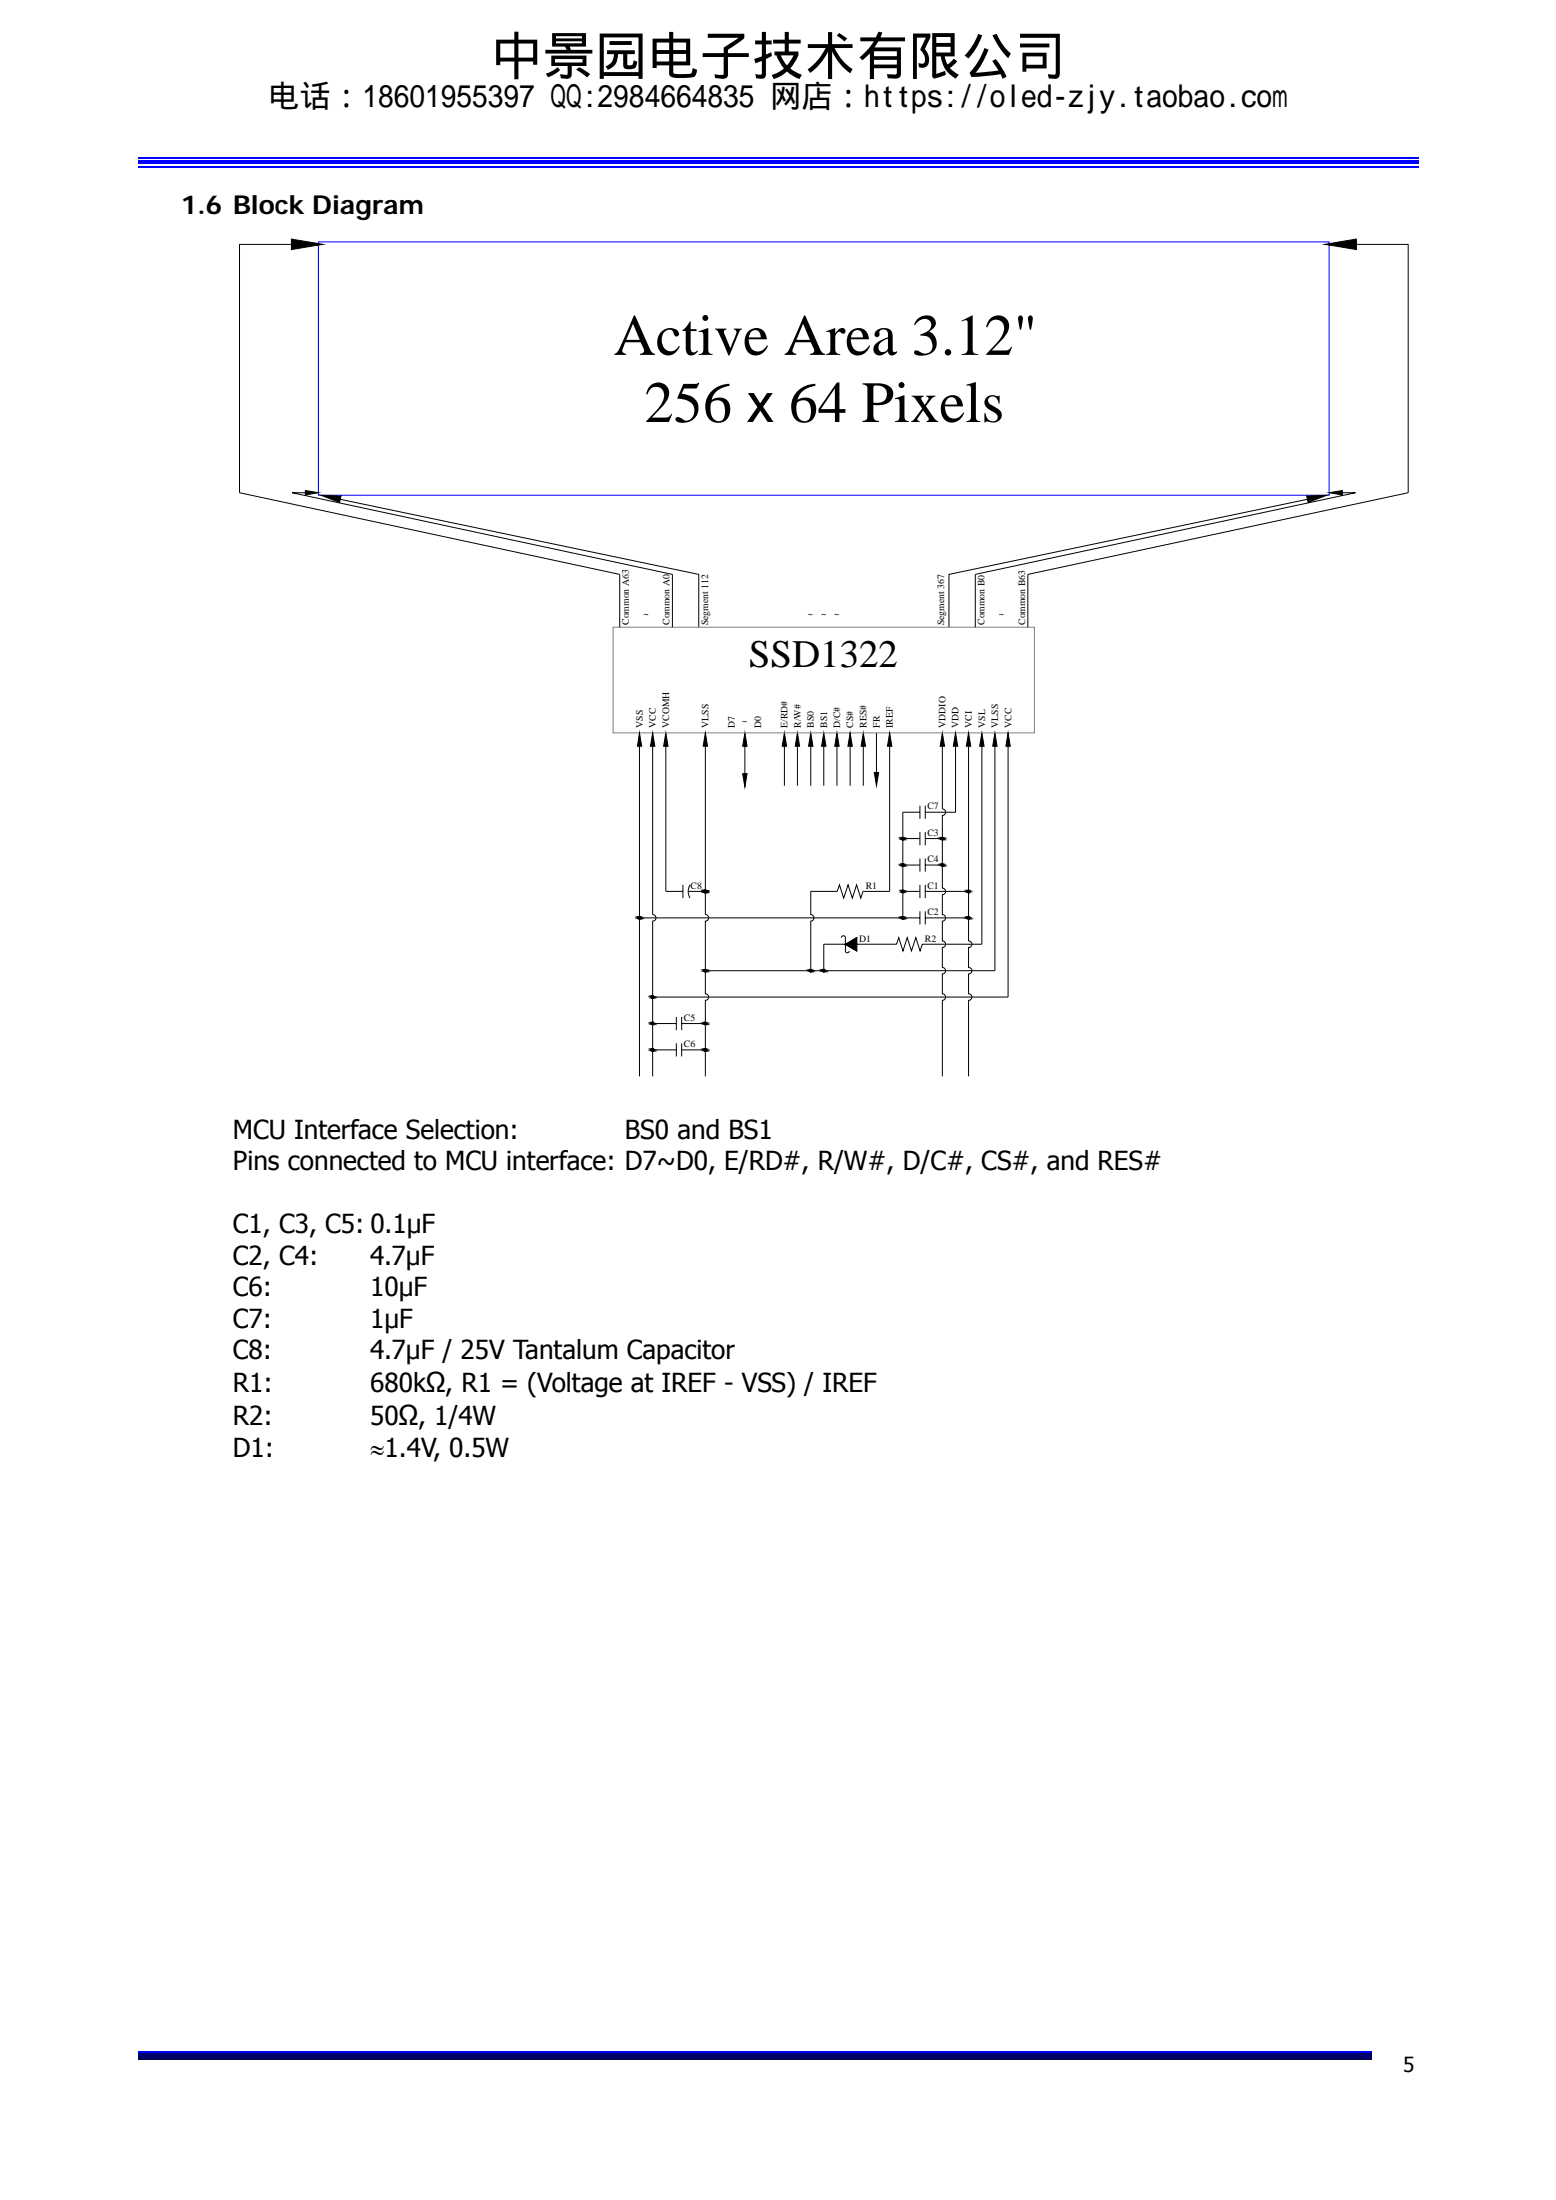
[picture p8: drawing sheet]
<svg xmlns="http://www.w3.org/2000/svg" width="210mm" height="297mm" viewBox="0 0 210 297" stroke-linecap="round" stroke-linejoin="round" font-family="sans-serif">
<path d="M18.6 22.6h172.8" fill="none" stroke="#00f" stroke-width=".25"/>
<path d="M18.6 21.7h172.8v.5h-172.8z" fill="#00f"/>
<path d="M18.6 21.3h172.8M18.6 277h166.5" fill="none" stroke="#00f" stroke-width=".25"/>
<path d="M18.6 277.2h166.5v.7h-166.5z" fill="#00006b"/>
<path d="M18.6 278.1h166.5" fill="none" stroke="#005" stroke-width=".25"/>
<g fill="#000">
<path d="M39.4 32.4l3.6 .6-3.6 .6zM39.3 32.3h.1v.1h-.1zM39.3 33.6l.1 .1h-.1zM43 32.9l.6 .1-.6 .1zM178.8 33l.6-.1v.2zM179.4 33l3.5-.6v1.2zM182.9 32.3h.1v.1h-.1zM182.9 33.6h.1v.1zM41.2 66.2l1.8 .3-1.8 .3zM43.3 66.9l2.7 .1-.2 .8zM176.3 67l2.7-.1-2.5 .9zM179.4 66.5l1.7-.3v.6z"/>
<path d="M86.3 99l.3 1.8h-.6zM88.1 99l.3 1.8h-.6zM89.9 99l.2 1.8h-.5zM95.2 99l.3 1.8h-.6zM100.2 104.5h.6l-.3 1.8zM100.5 99l.3 1.8h-.6zM105.9 99l.3 1.8h-.6zM107.6 99l.3 1.8h-.6zM109.4 99l.3 1.8h-.6zM111.2 99l.3 1.8h-.6zM112.9 99l.3 1.8h-.6zM114.7 99l.3 1.8h-.6z"/>
<path d="M116.5 99l.3 1.8h-.6zM118 104.3h.6l-.3 1.8zM120.1 99l.3 1.8h-.6zM121.6 113.2l.4 .1h-.3zM121.6 113.2h.4v.1zM121.6 116.8l.4 .1h-.3zM121.6 116.8h.4v.1zM121.7 113.1l.3 .1h-.4zM121.7 113.1h.3v.1zM121.7 113.3l.2 .1zM121.7 113.3h.3zM121.7 116.7l.3 .1h-.4z"/>
<path d="M121.7 116.7h.3v.1zM121.7 116.9h.2zM121.7 116.9h.3zM121.8 113.1h.2h-.3zM121.8 113.1h.2zM121.8 113.4h.1zM121.8 116.6l.2 .1h-.3zM121.8 116.6l.2 .1zM121.8 116.9h.1zM121.8 113.1h.1zM121.8 116.6h.1zM127.2 99l.3 1.8h-.6z"/>
<path d="M127 116.8l.3 .1h-.3zM127 116.8h.3v.1zM127 113.2l.3 .1h-.3zM127 113.2h.3v.1zM127 116.7l.3 .1h-.3zM127 116.7h.3v.1zM127 116.9h.3zM127 113.1l.3 .1h-.3zM127 113.1h.3v.1zM127 113.3l.3 .1zM127 113.3h.3zM127.1 116.6l.2 .1h-.3z"/>
<path d="M127.1 116.6l.2 .1zM127.1 116.9h.2zM127 113.1h.3zM127.1 113.1h.2zM127.1 113.4h.2zM127.1 116.6h.2zM128.9 99l.3 1.8h-.5zM130.7 99l.3 1.8h-.6zM132.5 99l.3 1.8h-.6zM134.3 99l.3 1.8h-.6zM136 99l.3 1.8h-.6zM86.1 123.9l.4 .1h-.4z"/>
<path d="M86.1 123.9h.4v.1zM86.1 123.8l.4 .1h-.4zM86.1 123.8h.4v.1zM86.1 124l.3 .1zM86.1 124h.4zM86.2 123.8h.3h-.4zM86.2 123.8h.3zM86.2 124.1h.2zM86.2 123.8h.2zM87.9 134.6l.3 .1h-.3zM87.9 134.6h.4l-.1 .1zM87.9 138.2l.3 .1h-.3z"/>
<path d="M87.9 138.2h.4l-.1 .1zM87.9 134.5l.4 .1h-.4zM87.9 134.5h.3l.1 .1zM87.9 134.7l.3 .1zM87.9 134.7h.3v.1zM87.9 138.1l.4 .1h-.4zM87.9 138.1h.3l.1 .1zM87.9 138.3h.3zM87.9 134.5h.3zM88 134.5h.2zM88 134.8h.2zM88 138l.2 .1h-.3z"/>
<path d="M88 138l.2 .1zM88 138.3h.2zM88 138h.2zM95 120.4h.3zM95 120.4h.4zM95 131.1h.3h-.3zM95 131.1h.4h-.1zM95 138.2l.3 .1h-.3zM95 138.2h.4l-.1 .1zM95 120.3l.4 .1h-.4zM95 120.3h.3l.1 .1zM95 120.4l.3 .1z"/>
<path d="M95 120.4h.3v.1zM95 131l.4 .1h-.4zM95 131h.3l.1 .1zM95 131.1l.3 .1zM95 131.1h.3zM95 138.1l.4 .1h-.4zM95 138.1h.3l.1 .1zM95 138.3h.3zM95.1 120.2l.2 .1h-.3zM95.1 120.2l.2 .1zM95.1 120.5h.2zM95.1 130.9l.2 .1h-.3z"/>
<path d="M95.1 130.9l.2 .1zM95.1 131.2h.2zM95.1 138l.2 .1h-.3zM95.1 138l.2 .1zM95.1 138.3h.2zM95.1 120.2h.2zM95.1 130.9h.2zM95.1 138h.2zM109.2 131.1h.4h-.4zM109.2 131.1h.4zM109.2 131l.4 .1h-.4zM109.2 131h.4v.1z"/>
<path d="M109.2 131.1l.3 .1zM109.3 130.9l.3 .1h-.4zM109.3 130.9l.3 .1zM109.3 131.2h.2zM109.3 130.9h.2zM111 131.1h.3h-.3zM111 131.1h.4h-.1zM111 131l.4 .1h-.4zM111 131h.3l.1 .1zM111 131.1l.3 .1zM111 131.1h.3zM111.1 130.9l.2 .1h-.3z"/>
<path d="M111.1 130.9l.2 .1zM111.1 131.2h.2zM111.1 130.9h.2zM114.1 127.5h1.5v.9zM114.1 127.5l1.5-.9v.9zM121.6 120.4h.4zM121.6 123.9l.4 .1h-.3zM121.6 123.9h.4v.1zM121.7 120.3l.3 .1h-.4zM121.7 120.3h.3v.1zM121.7 120.4l.2 .1zM121.7 120.4h.3l-.1 .1z"/>
<path d="M121.7 123.8l.3 .1h-.4zM121.7 123.8h.3v.1zM121.7 124l.2 .1zM121.7 124h.3zM121.8 120.2l.2 .1h-.3zM121.8 120.2l.2 .1zM121.8 120.5h.1zM121.8 123.8h.2h-.3zM121.8 123.8h.2zM121.8 124.1h.1zM121.8 120.2h.1zM121.8 123.8h.1z"/>
<path d="M130.5 123.9l.4 .1h-.3zM130.5 123.9h.4v.1zM130.5 120.4h.4zM130.6 123.8l.3 .1h-.4zM130.6 123.8h.3v.1zM130.6 124l.2 .1zM130.6 124h.3zM130.6 120.3l.3 .1h-.4zM130.6 120.3h.3v.1zM130.6 120.4l.2 .1zM130.6 120.4h.3l-.1 .1zM130.6 123.8h.3h-.3z"/>
<path d="M130.6 123.8h.3zM130.6 124.1h.2zM130.6 120.3h.3zM130.6 120.2l.3 .1zM130.6 120.5h.2zM130.6 123.8h.2zM130.6 120.2h.2zM87.9 141.8l.3 .1h-.3zM87.9 141.8h.4l-.1 .1zM87.9 141.7l.4 .1h-.4zM87.9 141.7h.3l.1 .1zM87.9 141.9h.3z"/>
<path d="M87.9 141.7h.3zM88 141.6l.2 .1zM88 141.9h.2zM88 141.6h.2zM95 141.8l.3 .1h-.3zM95 141.8h.4l-.1 .1zM95 141.7l.4 .1h-.4zM95 141.7h.3l.1 .1zM95 141.9h.3zM95.1 141.6l.2 .1h-.3zM95.1 141.6l.2 .1zM95.1 141.9h.2z"/>
<path d="M95.1 141.6h.2z"/>
<path d="M39.4 33.5l3.6-.6v.2l-3.6 .6z" fill-rule="evenodd"/>
<path d="M39.3 32.4h.2v1.2h-.2z" fill-rule="evenodd"/>
<path d="M39.4 32.3l3.6 .6v.2l-3.6-.6z" fill-rule="evenodd"/>
<path d="M179.4 32.9l3.5-.6v.2l-3.5 .6z" fill-rule="evenodd"/>
<path d="M179.4 32.9l3.5 .6v.2l-3.5-.6z" fill-rule="evenodd"/>
<path d="M182.8 32.4h.2v1.2h-.2z" fill-rule="evenodd"/>
</g>
<g fill="none" stroke="#000" stroke-width=".13">
<path d="M39.3 32.4h.2v1.2h-.2zM39.3 33.6v.1h.1M39.4 33.5l3.6-.6v.2l-3.6 .6zM39.4 33h-7.1v33.5l51.3 11.1v7.1M39.4 32.3l3.6 .6v.2l-3.6-.6zM39.4 32.3h-.1v.1M43 32.9l.6 .1-.6 .1M179.4 32.9l3.5-.6v.2l-3.5 .6zM179.4 32.9l-.6 .1 .6 .1M179.4 32.9l3.5 .6v.2l-3.5-.6zM182.8 32.4h.2v1.2h-.2zM182.9 32.3h.1v.1"/>
<path d="M182.9 33h7.1v33.5l-51.3 11.1v7.1M183 33.6v.1h-.1M41.2 66.2l1.8 .3-1.8 .3zM41.2 66.5h-1.8l51.3 11.1v7.1M43.3 66.9l2.7 .1-.2 .8zM45.9 67.4l48.4 10.2v7.1M176.3 67l2.7-.1-2.5 .9zM176.4 67.4l-48.3 10.2v7.1M179.4 66.5l1.7-.3v.6zM181.1 66.5h1.8l-51.3 11.1v7.1M86.3 99l.3 1.8h-.6zM88.1 99l.3 1.8h-.6z"/>
<path d="M89.9 99l.2 1.8h-.5zM95.2 99l.3 1.8h-.6zM100.5 99l.3 1.8h-.6zM105.9 99l.3 1.8h-.6zM107.6 99l.3 1.8h-.6zM109.4 99l.3 1.8h-.6zM111.2 99l.3 1.8h-.6zM112.9 99l.3 1.8h-.6zM114.7 99l.3 1.8h-.6zM116.5 99l.3 1.8h-.6zM118.3 99v5.3M120.1 99l.3 1.8h-.6z"/>
<path d="M127.2 99l.3 1.8h-.6zM128.9 99l.3 1.8h-.5zM130.7 99l.3 1.8h-.6zM132.5 99l.3 1.8h-.6zM134.3 99l.3 1.8h-.6zM136 99l.3 1.8h-.6zM86.3 100.8v44.5M88.1 100.8v22.7a.44 .44 0 0 1 .4 .4 .44 .44 0 0 1-.4 .5v20.9M89.9 100.8v19.6h2.3M92.2 119.5v1.8M93.1 119.5a1.78 1.78 0 0 0 0 1.8M95.2 100.8v22.7a.44 .44 0 0 1 .4 .4 .44 .44 0 0 1-.4 .5v9.8a.44 .44 0 0 1 .4 .4 .44 .44 0 0 1-.4 .5v10.2"/>
<path d="M100.2 104.5h.6l-.3 1.8zM100.5 100.8v5.3M105.9 100.8v5.3M107.6 100.8v5.3M109.4 100.8v5.3M111.2 100.8v5.3M112.9 100.8v5.3M114.7 100.8v5.3M116.5 100.8v5.3M118 104.3h.6l-.3 1.8zM120.1 100.8v19.6h-3.6l-.3 .9-.6-1.8-.6 1.8-.6-1.8-.5 1.8-.6-1.8-.3 .9h-3.6v3.1a.45 .45 0 0 1 .4 .4 .45 .45 0 0 1-.4 .5v6.7M121.6 113.2l.4 .1h-.3z"/>
<path d="M121.6 113.2h.4v.1zM121.6 116.8l.4 .1h-.3zM121.6 116.8h.4v.1zM121.7 113.1l.3 .1h-.4zM121.7 113.1h.3v.1zM121.7 113.3l.2 .1zM121.7 113.3h.3zM121.7 116.7l.3 .1h-.4zM121.7 116.7h.3v.1zM121.7 116.9h.2zM121.7 116.9h.3zM121.8 113.1h.1z"/>
<path d="M121.8 113.1h.2h-.3zM121.8 113.1h.2zM121.8 113.4h.1zM121.8 116.6h.1zM121.8 116.6l.2 .1h-.3zM121.8 116.6l.2 .1zM121.8 116.9h.1zM121.8 116.8h2.3M121.8 113.2h2.3M124.1 108.8v1.8M124.1 112.3v1.8M124.1 115.9v1.8"/>
<path d="M124.1 119.5v1.8M124.1 109.7h-2.3v14.2M124.9 108.8v1.8M124.9 112.3v1.8M124.9 115.9v1.8M124.9 119.5v1.8M124.9 116.8h2.3M124.9 113.2h2.3M127 116.8l.3 .1h-.3zM127 116.8h.3v.1zM127 113.2l.3 .1h-.3zM127 113.2h.3v.1z"/>
<path d="M127 116.7l.3 .1h-.3zM127 116.7h.3v.1zM127 116.9h.3zM127 113.1h.3zM127 113.1l.3 .1h-.3zM127 113.1h.3v.1zM127 113.3l.3 .1zM127 113.3h.3zM127.1 116.6h.2zM127.1 116.6l.2 .1h-.3zM127.1 116.6l.2 .1zM127.1 116.9h.2z"/>
<path d="M127.1 113.1h.2zM127.1 113.4h.2zM127.2 100.8v8.4l.2 .1 .2 .2v.3l-.2 .2-.2 .1v9.8l.2 .1 .2 .2v.3l-.2 .2-.2 .1v2.7l.2 .1 .2 .2v.2l-.2 .3-.2 .1v2.6l.2 .1 .2 .3v.2l-.2 .2-.2 .1v2.7l.3 .1 .1 .2v.3l-.1 .2-.3 .1v2.7l.2 .1 .2 .2v.3l-.2 .2-.2 .1v10.2M128.9 100.8v8.9h-4M130.7 100.8v26.2a.44 .44 0 0 1 .5 .5 .44 .44 0 0 1-.5 .4v2.7l.3 .1 .1 .2v.3l-.1 .2-.3 .1v2.7a.44 .44 0 0 1 .5 .4 .44 .44 0 0 1-.5 .5v10.2M132.5 100.8v26.7h-8l-.3 .9-.6-1.8-.6 1.8-.6-1.8-.5 1.8-.6-1.8-.3 .9h-9.8v3.6M134.3 100.8v30.3h-39.1M136 100.8v33.8h-47.9M86.1 123.9l.4 .1h-.4zM86.1 123.9h.4v.1zM86.1 123.8l.4 .1h-.4zM86.1 123.8h.4v.1z"/>
<path d="M86.1 124l.3 .1zM86.1 124h.4zM86.2 123.8h.2zM86.2 123.8h.3h-.4zM86.2 123.8h.3zM86.2 124.1h.2zM86.3 123.9h37.8M87.9 134.6l.3 .1h-.3zM87.9 134.6h.4l-.1 .1zM87.9 138.2l.3 .1h-.3zM87.9 138.2h.4l-.1 .1zM87.9 134.5h.3z"/>
<path d="M87.9 134.5l.4 .1h-.4zM87.9 134.5h.3l.1 .1zM87.9 134.7l.3 .1zM87.9 134.7h.3v.1zM87.9 138.1l.4 .1h-.4zM87.9 138.1h.3l.1 .1zM87.9 138.3h.3zM88 134.5h.2zM88 134.8h.2zM88 138h.2zM88 138l.2 .1h-.3zM88 138l.2 .1z"/>
<path d="M88 138.3h.2zM88.1 138.2h3.2M91.3 137.3v1.8M92 138.2h3.2M92 137.3v1.8M92.9 120.4h2.3M95 120.4h.3zM95 120.4h.4zM95 131.1h.3h-.3zM95 131.1h.4h-.1zM95 138.2l.3 .1h-.3zM95 138.2h.4l-.1 .1z"/>
<path d="M95 120.3l.4 .1h-.4zM95 120.3h.3l.1 .1zM95 120.4l.3 .1zM95 120.4h.3v.1zM95 131l.4 .1h-.4zM95 131h.3l.1 .1zM95 131.1l.3 .1zM95 131.1h.3zM95 138.1l.4 .1h-.4zM95 138.1h.3l.1 .1zM95 138.3h.3zM95.1 120.2h.2z"/>
<path d="M95.1 120.2l.2 .1h-.3zM95.1 120.2l.2 .1zM95.1 120.5h.2zM95.1 130.9h.2zM95.1 130.9l.2 .1h-.3zM95.1 130.9l.2 .1zM95.1 131.2h.2zM95.1 138h.2zM95.1 138l.2 .1h-.3zM95.1 138l.2 .1zM95.1 138.3h.2zM109.2 131.1h.4h-.4z"/>
<path d="M109.2 131.1h.4zM109.2 131l.4 .1h-.4zM109.2 131h.4v.1zM109.2 131.1l.3 .1zM109.3 130.9h.2zM109.3 130.9l.3 .1h-.4zM109.3 130.9l.3 .1zM109.3 131.2h.2zM111 131.1h.3h-.3zM111 131.1h.4h-.1zM111 131l.4 .1h-.4zM111 131h.3l.1 .1z"/>
<path d="M111 131.1l.3 .1zM111 131.1h.3zM111.1 130.9h.2zM111.1 130.9l.2 .1h-.3zM111.1 130.9l.2 .1zM111.1 131.2h.2zM113.5 126.6a.28 .28 0 0 1 .3-.3 .28 .28 0 0 1 .3 .3v1.8a.26 .26 0 0 0 .3 .3 .26 .26 0 0 0 .2-.3M114.1 127.5l1.5-.9v1.8zM114.1 127.5l1.5-.9v.9zM114.1 127.5h1.5v.9zM121.6 120.4h.4zM121.6 123.9l.4 .1h-.3z"/>
<path d="M121.6 123.9h.4v.1zM121.7 120.3l.3 .1h-.4zM121.7 120.3h.3v.1zM121.7 120.4l.2 .1zM121.7 120.4h.3l-.1 .1zM121.7 123.8l.3 .1h-.4zM121.7 123.8h.3v.1zM121.7 124l.2 .1zM121.7 124h.3zM121.8 120.2h.1zM121.8 120.2l.2 .1h-.3zM121.8 120.2l.2 .1z"/>
<path d="M121.8 120.5h.1zM121.8 123.8h.1zM121.8 123.8h.2h-.3zM121.8 123.8h.2zM121.8 124.1h.1zM121.8 120.4h2.3M124.1 123v1.8M124.9 120.4h5.8M124.9 123v1.8M124.9 123.9h5.8M130.5 123.9l.4 .1h-.3zM130.5 123.9h.4v.1z"/>
<path d="M130.5 120.4h.4zM130.6 123.8l.3 .1h-.4zM130.6 123.8h.3v.1zM130.6 124l.2 .1zM130.6 124h.3zM130.6 120.3h.3zM130.6 120.3l.3 .1h-.4zM130.6 120.3h.3v.1zM130.6 120.4l.2 .1zM130.6 120.4h.3l-.1 .1zM130.6 123.8h.2zM130.6 123.8h.3h-.3z"/>
<path d="M130.6 123.8h.3zM130.6 124.1h.2zM130.6 120.2h.2zM130.6 120.2l.3 .1zM130.6 120.5h.2zM87.9 141.8l.3 .1h-.3zM87.9 141.8h.4l-.1 .1zM87.9 141.7h.3zM87.9 141.7l.4 .1h-.4zM87.9 141.7h.3l.1 .1zM87.9 141.9h.3zM88 141.6h.2z"/>
<path d="M88 141.6l.2 .1zM88 141.9h.2zM88.1 141.8h3.2M91.3 140.9v1.7M92 140.9v1.7M92 141.8h3.2M95 141.8l.3 .1h-.3zM95 141.8h.4l-.1 .1zM95 141.7l.4 .1h-.4zM95 141.7h.3l.1 .1zM95 141.9h.3zM95.1 141.6h.2z"/>
<path d="M95.1 141.6l.2 .1h-.3zM95.1 141.6l.2 .1zM95.1 141.9h.2z"/>
</g>
<path d="M43 32.7h136.4v34.2h-136.4z" fill="none" stroke="#00f" stroke-width=".13"/>
<path d="M82.7 84.7h56.9v14.3h-56.9z" fill="none" stroke="#808080" stroke-width=".13"/>
<g font-size="7.9">
<text x="82.8" y="47.9">Active Area 3.12&quot;</text>
<text x="87" y="57">256 x 64 Pixels</text>
</g>
<text font-size="7.1" x="66.2" y="10">中景园电子技术有限公司</text>
<text font-size="5.3" x="101.1" y="90">SSD1322</text>
<text font-size="4.2" x="36.2" y="14.4">电话：18601955397 QQ:2984664835 网店：https://oled-zjy.taobao.com</text>
<g font-size="3.5">
<text x="24.4" y="28.9">1.6 Block Diagram</text>
<text x="31.4" y="153.7">MCU Interface Selection:</text>
<text x="84.3" y="153.7">BS0 and BS1</text>
<text x="31.4" y="158">Pins connected to MCU interface: D7~D0, E/RD#, R/W#, D/C#, CS#, and RES#</text>
<text x="31.4" y="166.5">C1, C3, C5: 0.1μF</text>
<text x="31.4" y="170.8">C2, C4:</text>
<text x="50" y="170.8">4.7μF</text>
<text x="31.4" y="175">C6:</text>
<text x="31.4" y="179.3">C7:</text>
<text x="50" y="175">10μF</text>
<text x="50" y="179.3">1μF</text>
<text x="31.4" y="183.5">C8:</text>
<text x="50" y="183.5">4.7μF / 25V Tantalum Capacitor</text>
<text x="31.4" y="188">R1:</text>
<text x="49.9" y="188">680kΩ, R1 = (Voltage at IREF - VSS) / IREF</text>
<text x="31.4" y="192.4">R2:</text>
<text x="31.4" y="196.8">D1:</text>
<text x="50" y="192.4">50Ω, 1/4W</text>
<text x="50" y="196.8">≈1.4V, 0.5W</text>
</g>
<text font-size="2.8" x="189.4" y="279.7">5</text>
<g font-size="1.3">
<text x="86.8" y="83.4">~</text>
<text x="109" y="83.4">~</text>
<text x="110.8" y="83.4">~</text>
<text x="112.6" y="83.4">~</text>
<text x="134.8" y="83.4">~</text>
<text x="84.9" y="84.4" transform="rotate(-90 84.9 84.4)">Common A63</text>
<text x="90.4" y="84.4" transform="rotate(-90 90.4 84.4)">Common A0</text>
<text x="95.5" y="84.4" transform="rotate(-90 95.5 84.4)">Segment 112</text>
<text x="127.4" y="84.4" transform="rotate(-90 127.4 84.4)">Segment 367</text>
<text x="132.8" y="84.4" transform="rotate(-90 132.8 84.4)">Common B0</text>
<text x="138.3" y="84.4" transform="rotate(-90 138.3 84.4)">Common B63</text>
<text x="86.7" y="98.3" transform="rotate(-90 86.7 98.3)">VSS</text>
<text x="88.5" y="98.3" transform="rotate(-90 88.5 98.3)">VCC</text>
<text x="90.3" y="98.3" transform="rotate(-90 90.3 98.3)">VCOMH</text>
<text x="95.6" y="98.3" transform="rotate(-90 95.6 98.3)">VLSS</text>
<text x="99.2" y="98.3" transform="rotate(-90 99.2 98.3)">D7</text>
<text x="100.2" y="97.8">~</text>
<text x="102.7" y="98.3" transform="rotate(-90 102.7 98.3)">D0</text>
<text x="106.3" y="98.3" transform="rotate(-90 106.3 98.3)">E/RD#</text>
<text x="108.1" y="98.3" transform="rotate(-90 108.1 98.3)">R/W#</text>
<text x="109.8" y="98.3" transform="rotate(-90 109.8 98.3)">BS0</text>
<text x="111.6" y="98.3" transform="rotate(-90 111.6 98.3)">BS1</text>
<text x="113.4" y="98.3" transform="rotate(-90 113.4 98.3)">D/C#</text>
<text x="115.1" y="98.3" transform="rotate(-90 115.1 98.3)">CS#</text>
<text x="116.9" y="98.3" transform="rotate(-90 116.9 98.3)">RES#</text>
<text x="118.7" y="98.3" transform="rotate(-90 118.7 98.3)">FR</text>
<text x="120.5" y="98.3" transform="rotate(-90 120.5 98.3)">IREF</text>
<text x="127.6" y="98.3" transform="rotate(-90 127.6 98.3)">VDDIO</text>
<text x="129.4" y="98.3" transform="rotate(-90 129.4 98.3)">VDD</text>
<text x="131.2" y="98.3" transform="rotate(-90 131.2 98.3)">VCI</text>
<text x="132.9" y="98.3" transform="rotate(-90 132.9 98.3)">VSL</text>
<text x="134.7" y="98.3" transform="rotate(-90 134.7 98.3)">VLSS</text>
<text x="136.5" y="98.3" transform="rotate(-90 136.5 98.3)">VCC</text>
<text x="125.2" y="109.3">C7</text>
<text x="125.2" y="112.9">C3</text>
<text x="93.2" y="120">C8</text>
<text x="125.2" y="116.4">C4</text>
<text x="125.2" y="120">C1</text>
<text x="116.8" y="120">R1</text>
<text x="125.2" y="123.5">C2</text>
<text x="116" y="127.1">D1</text>
<text x="124.8" y="127.1">R2</text>
<text x="92.3" y="137.8">C5</text>
<text x="92.3" y="141.4">C6</text>
</g>
</svg>
